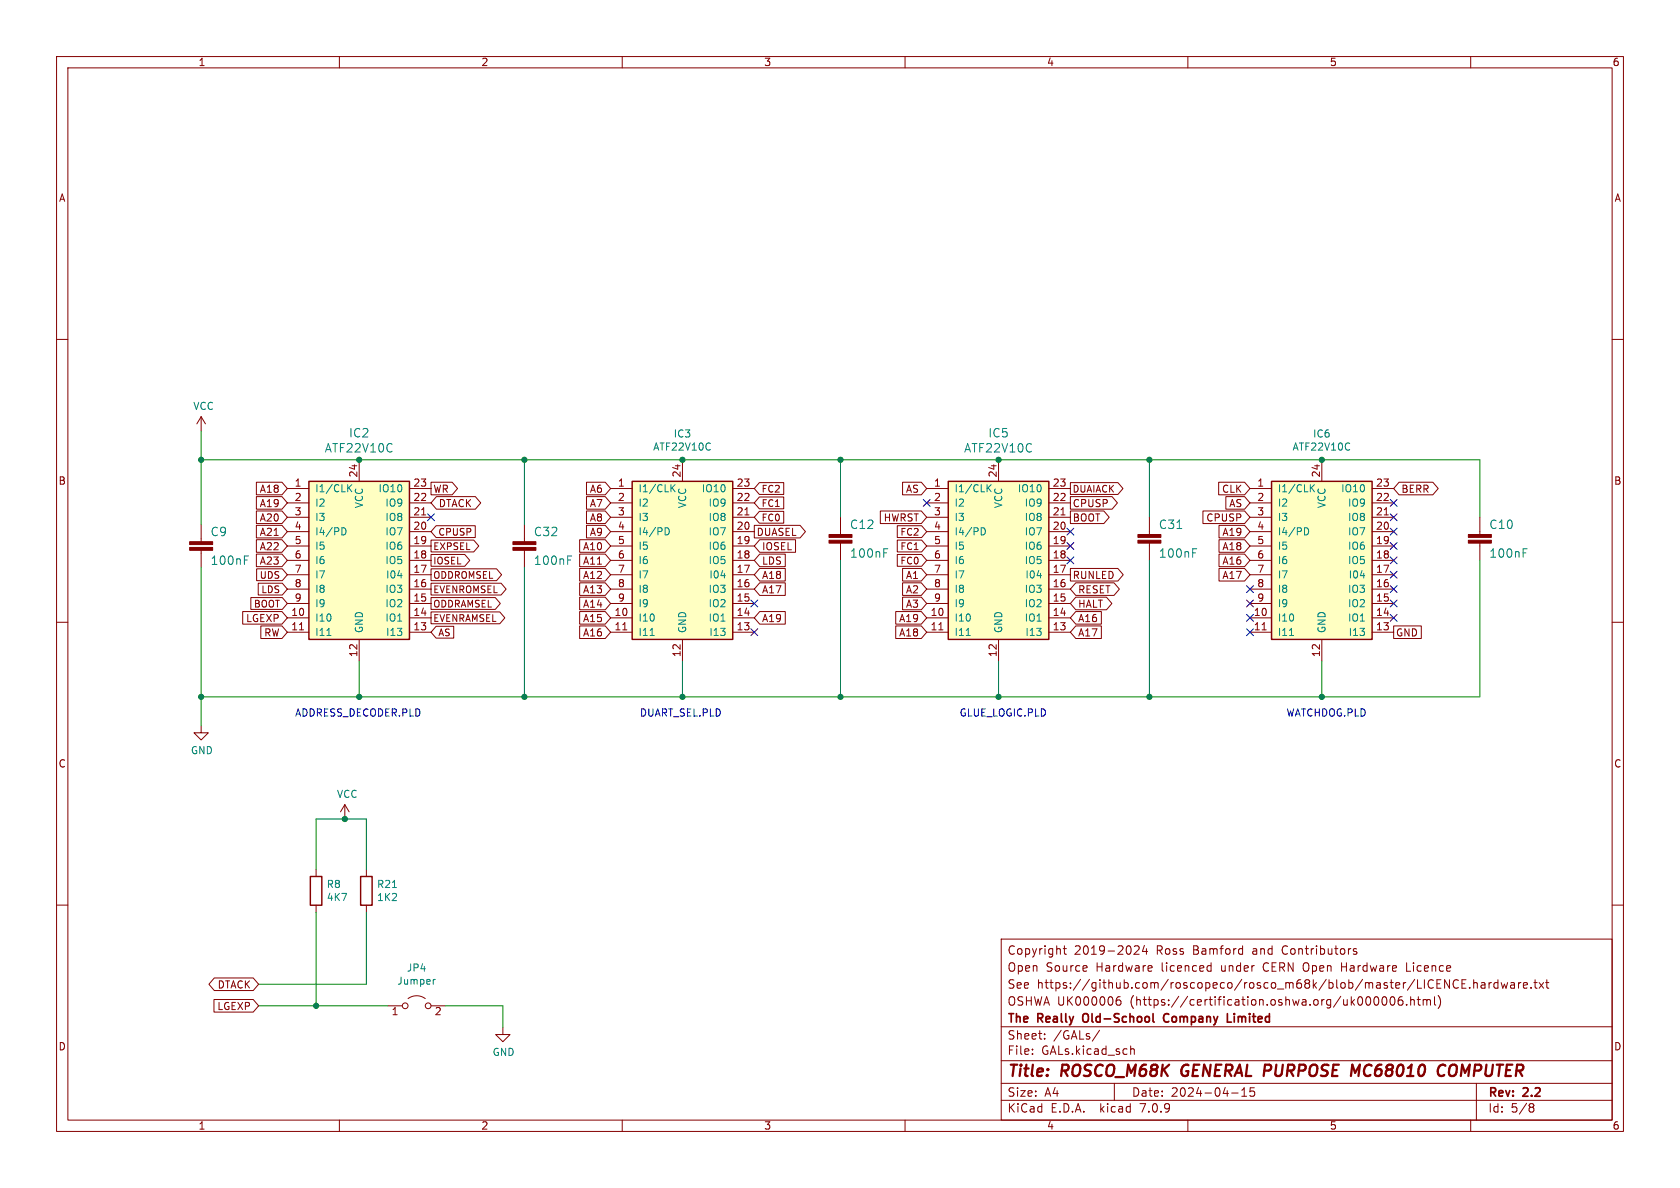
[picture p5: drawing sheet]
<svg xmlns="http://www.w3.org/2000/svg" width="297mm" height="210mm" viewBox="0 0 297 210" stroke-linecap="round" stroke-linejoin="round" font-family="sans-serif">
<g fill="none" stroke="#840000" stroke-width=".18">
<path d="M10 10h277v190h-277zM12 12h273v186h-273zM60 10v2M110 10v2M160 10v2M210 10v2M260 10v2M10 60h2M285 60h2M35.6 73.7v2.5M35.6 73.7l-.8 1.2M35.6 73.7l.7 1.2"/>
<path d="M35.6 92.7v3.1M35.6 97.3v3M45.3 92.9h4.5l1 1.1-1 1.1h-4.5zM45.3 87.8h4.5l1 1.1-1 1.1h-4.5zM45.3 90.3h4.5l1 1.1-1 1.2h-4.5zM45.3 97.9h4.5l1 1.2-1 1.1h-4.5zM45.3 95.4h4.5l1 1.1-1 1.1h-4.5zM45.3 85.2h4.5l1 1.2-1 1.1h-4.5zM50.8 86.4h3.8M50.8 99.1h3.8M50.8 96.5h3.8M50.8 88.9h3.8"/>
<path d="M50.8 94h3.8M50.8 91.4h3.8M63.5 81.3v3.8M72.4 86.4h3.8M72.4 99.1h3.8M72.4 96.5h3.8M72.4 88.9h3.8M72.4 94h3.8M72.4 91.4h3.8M74.5 91h.8M76.2 85.2h3.7l1 1.2-1 1.1h-3.7zM76.2 98h6l.9 1.1-.9 1h-6z"/>
<path d="M76.2 95.5h7.5l.9 1-.9 1.1h-7.5zM77.1 92.9h6.9v2.1h-6.9l-.9-1zM77.2 87.8h6.8l1 1.1-1 1.1h-6.8l-1-1.1zM92.7 92.7v3.1M92.7 97.3v3M102.5 97.9h4.5l.9 1.2-.9 1.1h-4.5zM102.5 95.4h4.5l.9 1.1-.9 1.1h-4.5zM103.7 87.8h3.3l.9 1.1-.9 1.1h-3.3zM103.7 85.2h3.3l.9 1.2-.9 1.1h-3.3zM103.7 90.3h3.3l.9 1.1-.9 1.2h-3.3zM103.7 92.9h3.3l.9 1.1-.9 1.1h-3.3zM107.9 86.4h3.9"/>
<path d="M107.9 99.1h3.9M107.9 96.5h3.9M107.9 88.9h3.9M107.9 94h3.9M107.9 91.4h3.9M120.6 81.3v3.8M129.5 86.4h3.8M129.5 99.1h3.8M129.5 96.5h3.8M129.5 88.9h3.8M129.5 94h3.8M129.5 91.4h3.8"/>
<path d="M131.7 91h.7M133.3 92.9h8.1l1 1.1-1 1.1h-8.1zM134.2 90.4h4.4v2.1h-4.4l-.9-1.1zM134.2 85.3h4.4v2.1h-4.4l-.9-1zM134.2 87.9h4.4v2h-4.4l-.9-1zM134.3 97.9h4.5v2.3h-4.5l-1-1.1zM134.3 95.4h6.3v2.2h-6.3l-1-1.1zM148.6 91.4v3.1M148.6 96v3.1M155.6 90.3h7.3l.9 1.1-.9 1.2h-7.3zM158.6 98h4.3l.9 1.1-.9 1h-4.3zM158.6 95.5h4.3l.9 1-.9 1.1h-4.3z"/>
<path d="M158.6 92.9h4.3l.9 1.1-.9 1h-4.3zM159.6 85.2h3.3l.9 1.2-.9 1.1h-3.3zM163.8 86.4h3.8M163.8 99.1h3.8M163.8 96.5h3.8M163.8 88.9h3.8M163.8 94h3.8M163.8 91.4h3.8M176.5 81.3v3.8M185.4 86.4h3.8M185.4 99.1h3.8M185.4 96.5h3.8"/>
<path d="M185.4 88.9h3.8M185.4 94h3.8M185.4 91.4h3.8M187.6 91h.7M189.2 87.8h7.4l.9 1.1-.9 1.1h-7.4zM189.2 85.3h8.4l.9 1.1-.9 1h-8.4zM189.2 90.3h5.9l1 1.1-1 1.2h-5.9zM203.2 91.4v3.1M203.2 96v3.1M212.7 90.3h7.3l1 1.1-1 1.2h-7.3zM215.4 85.2h4.6l1 1.2-1 1.1h-4.6zM215.5 97.9h4.5l1 1.2-1 1.1h-4.5z"/>
<path d="M215.5 95.4h4.5l1 1.1-1 1.1h-4.5zM215.5 92.9h4.5l1 1.1-1 1.1h-4.5zM216.7 87.8h3.3l1 1.1-1 1.1h-3.3zM221 86.4h3.8M221 99.1h3.8M221 96.5h3.8M221 88.9h3.8M221 94h3.8M221 91.4h3.8M233.7 81.3v3.8M242.6 86.4h3.8M242.6 99.1h3.8"/>
<path d="M242.6 96.5h3.8M242.6 88.9h3.8M242.6 94h3.8M242.6 91.4h3.8M244.7 91h.7M247.3 85.2h6l1 1.2-1 1.1h-6l-.9-1.1zM261.6 91.4v3.1M261.6 96v3.1M10 110h2M42.9 108.1h6.9l1 1.1-1 1.1h-6.9zM44.3 105.6h5.6l.9 1.1-.9 1h-5.6zM45.4 100.6h4.5l.9 1-.9 1h-4.5z"/>
<path d="M45.7 103.1h4.2l.9 1-.9 1.1h-4.2zM46.1 110.6h3.7l1 1.2-1 1.1h-3.7zM50.8 109.2h3.8M50.8 111.8h3.8M50.8 106.7h3.8M50.8 104.1h3.8M50.8 101.6h3.8M52.9 111.3h.8M63.5 113v3.8M72.4 109.2h3.8M72.4 111.8h3.8M72.4 106.7h3.8"/>
<path d="M72.4 104.1h3.8M72.4 101.6h3.8M76.2 108.2h12.2l.8 1-.8 1.1h-12.2zM76.2 100.6h11.6l.9 1-.9 1h-11.6zM76.2 103.1h12.4l.9 1-.9 1.1h-12.4zM76.2 105.6h11.4l.9 1.1-.9 1h-11.4zM77.1 110.7h3.1v2.1h-3.1l-.9-1zM102.5 100.5h4.5l.9 1.1-.9 1.1h-4.5zM102.5 103h4.5l.9 1.1-.9 1.2h-4.5zM102.5 108.1h4.5l.9 1.1-.9 1.1h-4.5zM102.5 110.6h4.5l.9 1.2-.9 1.1h-4.5zM102.5 105.6h4.5l.9 1.1-.9 1.1h-4.5z"/>
<path d="M107.9 109.2h3.9M107.9 111.8h3.9M107.9 106.7h3.9M107.9 104.1h3.9M107.9 101.6h3.9M110.1 111.3h.7M120.6 113v3.8M129.5 109.2h3.8M129.5 111.8h3.8M129.5 106.7h3.8M129.5 104.1h3.8M129.5 101.6h3.8"/>
<path d="M134.3 100.5h4.5v2.2h-4.5l-1-1.1zM134.3 108.1h4.5v2.2h-4.5l-1-1.1zM134.3 103h4.5v2.3h-4.5l-1-1.2zM158.4 108.1h4.5l.9 1.1-.9 1.1h-4.5zM158.4 110.6h4.5l.9 1.2-.9 1.1h-4.5zM159.6 105.6h3.3l.9 1.1-.9 1.1h-3.3zM159.6 100.5h3.3l.9 1.1-.9 1.1h-3.3zM159.6 103h3.3l.9 1.1-.9 1.2h-3.3zM163.8 109.2h3.8M163.8 111.8h3.8M163.8 106.7h3.8M163.8 104.1h3.8"/>
<path d="M163.8 101.6h3.8M166 111.3h.7M176.5 113v3.8M185.4 109.2h3.8M185.4 111.8h3.8M185.4 106.7h3.8M185.4 104.1h3.8M185.4 101.6h3.8M189.2 100.5h8.4l1 1.1-1 1.1h-8.4zM190.2 108.1h4.5v2.2h-4.5l-1-1.1zM190.2 105.6h5.4l1 1.1-1 1.1h-5.4l-1-1.1zM190.2 110.6h4.5v2.3h-4.5l-1-1.1z"/>
<path d="M190.2 103h6.7l1 1.1-1 1.2h-6.7l-1-1.2zM215.5 100.5h4.5l1 1.1-1 1.1h-4.5zM221 109.2h3.8M221 111.8h3.8M221 106.7h3.8M221 104.1h3.8M221 101.6h3.8M223.1 111.3h.8M233.7 113v3.8M242.6 109.2h3.8M242.6 111.8h3.8M242.6 106.7h3.8"/>
<path d="M242.6 104.1h3.8M242.6 101.6h3.8M246.4 110.6h4.9v2.3h-4.9zM285 110h2M35.6 128.3v1.2h1.2l-1.2 1.3-1.3-1.3h1.3M10 160h2M55.9 153.7v1.2M61 142.2l-.8 1.3M61 142.2v2.6M61 142.2l.7 1.3M64.8 153.7v1.2M285 160h2"/>
<path d="M37.8 176.7h7l.9 1.1-.9 1.1h-7zM37.9 172.9h6.9l.9 1.1-.9 1.1h-6.9l-1-1.1zM55.9 160v1.3M64.8 160v1.3M68.6 177.8h2.5M72.1 176.5a2.54 2.54 0 0 1 3.1 0M76.2 177.8h2.5M177 166h108v32h-108zM188 167.7h.5M188.2 167.2v1.3l.3 .2M192.1 170.8l.1 .3-.7 .1M197.4 176.9l.5-.1 .3 .3-.2 .5-.4 .1-.2-.1"/>
<path d="M198 176.2a.53 .53 0 0 0-.6 .4M200.5 167.3l.6-.1 .2 .1 .1 .3-.9 1.1h.9M202.3 167.1l-.3 1.1h.9M202.7 167.7v1M203.5 170.7l.2 .4-.7 .1M203.6 171.6l-.1 .1M213.7 170.7l.4 .1M214.1 170.2v1.5M214.1 171.6l-.4 .1M219.5 167.7l.2 .1M219.7 167.2v1.5M219.7 168.6l-.2 .1"/>
<path d="M237.2 170.2v1.5M237.2 170.9h.8M239.8 167.8l-.3-.1-.3 .2 .1 .2 .5 .2v.3h-.6M243.1 176.3l.1-.1a.81 .81 0 0 1 .6 .6 .81 .81 0 0 1-.3 .8h-.4M244.5 176.3l.2-.1a.81 .81 0 0 1 .6 .6 .81 .81 0 0 1-.3 .8l-.2 .1a.81 .81 0 0 1-.3-1.4zM246 176.3l.1-.1a.81 .81 0 0 1 .6 .6 .81 .81 0 0 1-.3 .8l-.2 .1a.81 .81 0 0 1-.5-.6 .81 .81 0 0 1 .3-.8zM247.9 176.2a.59 .59 0 0 0-.7 .6v.6l.1 .2 .4 .1 .3-.1v-.5l-.1-.3h-.4l-.3 .3M248.7 170.2v1.5h.7M248.7 177.6v.1M249.4 176.2v1.5M249.4 176.8l.2-.1 .4 .1v.9M250.5 176.7h.6"/>
<path d="M250.7 176.2v1.3l.4 .2M251.6 176.8l.4-.1 .2 .2M251.6 176.7v1M252.2 176.9l.3-.2 .3 .1 .1 .9M252.2 176.9v.8M253.6 176.2v1.3l.2 .2M254.3 176.1a1.74 1.74 0 0 1-.1 2.2M255.4 173.2l.8 1.5v-1.5M257.8 173.3a.6 .6 0 0 0-.7 0 .6 .6 0 0 0-.2 .8 .56 .56 0 0 0 .3 .5 .56 .56 0 0 0 .6 0M258.5 173.9h.5M259.2 173.2h-.7v1.5h.7M259.8 174.6v.1"/>
<path d="M260.5 173.8l.2-.1 .4 .1 .1 .9M260.5 173.2v1.5M261.9 173.8h.6v.9M262.5 174.1h-.5a.29 .29 0 0 0-.2 .3 .29 .29 0 0 0 .2 .3l.5-.1M263.2 173.7v1M263.7 173.7l-.3 .1-.2 .2M264.8 173.8l-.4-.1-.3 .3v.4l.1 .2h.6M264.8 173.2v1.5M265.4 173.7l.3 1 .3-.7 .2 .7 .3-1M267.1 173.8h.6v.9M267.7 174.1h-.5a.29 .29 0 0 0-.2 .3 .29 .29 0 0 0 .2 .3l.5-.1M268.5 173.7v1"/>
<path d="M268.9 173.7l-.3 .1-.1 .2M269.3 174.2l.7-.1v-.3l-.5-.1-.2 .2 .1 .7h.6M270.7 174.6v.1M271.2 173.7h.5M271.4 173.2v1.3l.3 .2M272.1 173.7l.8 1M272.9 173.7l-.8 1M273.2 173.7h.6M273.5 173.2v1.3l.3 .2M60 198v2M88.9 181.6v1.3h1.3l-1.3 1.3-1.3-1.3h1.3M110 198v2"/>
<path d="M160 198v2M177 194.5h108M177 191.5h108M177 187.5h108M177 181.5h108M182.5 186.3v.1M182.5 185.5v.1M184.7 183.6v.1M184.7 182.8v.1M194.4 182.1l-1.3 2M197 191.5v3M199.9 184.9v1.5"/>
<path d="M199.9 185.5l.2-.1 .4 .1v.9M210 198v2M217.7 193.2h1.2M219.5 193.8h.9M219.5 192.7l.5-.4v1.5M221.7 192.3h-.7v.7l.2-.1h.5l.1 .3-.1 .5-.2 .1-.5-.1M260 198v2M261 191.5v6.5M270.6 195.1h.3l.3 .3-.3 .3M270.6 195.7h.3M270.9 195.7l.2 .2 .1 .4-.3 .3h-.3"/>
<circle cx="71.6" cy="177.8" r=".51"/>
<circle cx="75.7" cy="177.8" r=".51"/>
</g>
<path d="M209.1 188.5a1.27 1.27 0 0 0 0 1.6M239.6 189.6l.8-1.4-.2 2M255.3 190a.73 .73 0 0 1-.8 .1M255.5 188.4a.69 .69 0 0 0-1 .1M256.8 188.2l-.2 .1a1.49 1.49 0 0 0-.2 1.8l.5 .1" fill="none" stroke="#840000" stroke-width=".4"/>
<path d="M191.6 179.3a1.07 1.07 0 0 0 0 1.3M206.6 179.3a.74 .74 0 0 0-.9 .5 .74 .74 0 0 0 .5 .9l.4-.1M218.2 179.2v.1M218.2 179.7v1M203.8 180.5l.3 .2M217 180.7h.7" fill="none" stroke="#840000" stroke-width=".3"/>
<g fill="#840000" stroke="#840000" stroke-width=".18">
<path d="M146.6 95.5h4v.5h-4z"/>
<path d="M146.6 94.5h4v.5h-4z"/>
<path d="M90.7 96.8h4v.5h-4z"/>
<path d="M90.7 95.8h4v.5h-4z"/>
<path d="M33.5 96.8h4.1v.5h-4.1z"/>
<path d="M33.5 95.8h4.1v.5h-4.1z"/>
<path d="M201.2 95.5h4v.5h-4z"/>
<path d="M201.2 94.5h4v.5h-4z"/>
<path d="M259.6 95.5h4.1v.5h-4.1z"/>
<path d="M259.6 94.5h4.1v.5h-4.1z"/>
</g>
<g fill="none" stroke="#008484" stroke-width=".18">
<path d="M43.2 98.3h.7M60.4 93.3a.64 .64 0 0 1 .8 .6 .64 .64 0 0 1-.8 .7M61.7 86.2l.5 .7M62.2 85.7l-.7 .7M100.4 98.3h.7M117.6 93.3a.64 .64 0 0 1 .7 .6 .64 .64 0 0 1-.7 .7M118.8 86.2l.5 .7M119.3 85.7l-.7 .7M156.2 97h.8M173.5 93.3a.64 .64 0 0 1 .7 .6 .64 .64 0 0 1-.7 .7M174.7 86.2l.5 .7M175.2 85.7l-.7 .7"/>
<path d="M210.8 97h.8M230.6 93.3a.64 .64 0 0 1 .8 .6 .64 .64 0 0 1-.8 .7M231.8 86.2l.6 .7M232.4 85.7l-.7 .7M269.3 97h.7M57.8 112.3h.7M114.9 112.3h.8M170.8 112.3h.7M228 112.3h.7M69.4 156.9h.7M77 173.1l-.3 .2"/>
</g>
<g fill="#ffffc2" stroke="#ffffc2" stroke-width=".18">
<path d="M167.6 85.1h17.8v27.9h-17.8z"/>
<path d="M111.8 85.1h17.7v27.9h-17.7z"/>
<path d="M54.6 85.1h17.8v27.9h-17.8z"/>
<path d="M224.8 85.1h17.8v27.9h-17.8z"/>
</g>
<path d="M54.6 85.1h17.8v27.9h-17.8zM111.8 85.1h17.7v27.9h-17.7zM167.6 85.1h17.8v27.9h-17.8zM224.8 85.1h17.8v27.9h-17.8zM54.9 154.9h2v5.1h-2zM63.8 154.9h2v5.1h-2z" fill="none" stroke="#840000" stroke-width=".25"/>
<g fill="none" stroke="#008400" stroke-width=".18">
<path d="M35.6 76.2v16.5M35.6 81.3h226v10.1M92.7 81.3v11.4M148.6 81.3v10.1M148.6 99.1v24.1M203.2 81.3v10.1M203.2 99.1v24.1M261.6 99.1v24.1h-226M35.6 100.3v28M63.5 116.8v6.4M92.7 100.3v22.9M120.6 116.8v6.4"/>
<path d="M176.5 116.8v6.4M233.7 116.8v6.4M55.9 153.7v-8.9h8.9v8.9M45.7 177.8h22.9M55.9 161.3v16.5M64.8 161.3v12.7h-19.1M78.7 177.8h10.2v3.8"/>
</g>
<g fill="none" stroke="#000084" stroke-width=".18">
<path d="M75.6 90.8l1.2 1.2M76.8 90.8l-1.2 1.2M163.2 88.3l1.2 1.2M164.4 88.3l-1.2 1.2M188.6 93.4l1.2 1.2M188.6 95.9l1.2 1.2M188.6 98.5l1.2 1.2M189.8 93.4l-1.2 1.2M189.8 95.9l-1.2 1.2M189.8 98.5l-1.2 1.2M245.8 95.9l1.2 1.2M245.8 98.5l1.2 1.2"/>
<path d="M245.8 88.3l1.2 1.2M245.8 90.8l1.2 1.2M245.8 93.4l1.2 1.2M247 95.9l-1.2 1.2M247 98.5l-1.2 1.2M247 88.3l-1.2 1.2M247 90.8l-1.2 1.2M247 93.4l-1.2 1.2M132.7 106.1l1.3 1.2M132.7 111.2l1.3 1.2M134 106.1l-1.3 1.2M134 111.2l-1.3 1.2"/>
<path d="M220.4 106.1l1.2 1.2M220.4 103.5l1.2 1.2M220.4 108.6l1.2 1.2M220.4 111.2l1.2 1.2M221.6 106.1l-1.2 1.2M221.6 103.5l-1.2 1.2M221.6 108.6l-1.2 1.2M221.6 111.2l-1.2 1.2M245.8 108.6l1.2 1.2M245.8 106.1l1.2 1.2M245.8 101l1.2 1.2M245.8 103.5l1.2 1.2"/>
<path d="M247 108.6l-1.2 1.2M247 106.1l-1.2 1.2M247 101l-1.2 1.2M247 103.5l-1.2 1.2"/>
</g>
<g fill="#008400" stroke="#008400" stroke-width=".18">
<circle cx="203.2" cy="123.2" r=".46"/>
<circle cx="233.7" cy="123.2" r=".46"/>
<circle cx="233.7" cy="81.3" r=".46"/>
<circle cx="203.2" cy="81.3" r=".46"/>
<circle cx="55.9" cy="177.8" r=".46"/>
<circle cx="61" cy="144.8" r=".46"/>
<circle cx="176.5" cy="123.2" r=".46"/>
<circle cx="148.6" cy="123.2" r=".46"/>
<circle cx="148.6" cy="81.3" r=".46"/>
<circle cx="176.5" cy="81.3" r=".46"/>
<circle cx="120.6" cy="81.3" r=".46"/>
<circle cx="120.6" cy="123.2" r=".46"/>
<circle cx="63.5" cy="123.2" r=".46"/>
<circle cx="35.6" cy="123.2" r=".46"/>
<circle cx="63.5" cy="81.3" r=".46"/>
<circle cx="35.6" cy="81.3" r=".46"/>
<circle cx="92.7" cy="123.2" r=".46"/>
<circle cx="92.7" cy="81.3" r=".46"/>
</g>
<g font-size="2.8" fill="#840000">
<text x="178" y="190.9">Title:</text>
<text x="187.7" y="190.9">ROSCO_M68K</text>
<text x="209.7" y="190.9">GENERAL PURPOSE</text>
<text x="241.3" y="190.9">MC68010</text>
<text x="257.4" y="190.9">COMPUTER</text>
</g>
<g font-size="2.1" fill="#008484">
<text x="61.6" y="77.5">IC2</text>
<text x="174.6" y="77.5">IC5</text>
<text x="57.3" y="80.2">ATF22V10C</text>
<text x="170.3" y="80.2">ATF22V10C</text>
<text x="37.1" y="95">C9</text>
<text x="94.3" y="95">C32</text>
<text x="150.2" y="93.7">C12</text>
<text x="204.8" y="93.7">C31</text>
<text x="263.2" y="93.7">C10</text>
<text x="37.1" y="100.1">100nF</text>
<text x="94.3" y="100.1">100nF</text>
<text x="150.2" y="98.8">100nF</text>
<text x="204.8" y="98.8">100nF</text>
<text x="263.2" y="98.8">100nF</text>
</g>
<g font-size="2.1" fill="#840000">
<text x="178" y="172">Open</text>
<text x="178" y="169">Copyright</text>
<text x="184.9" y="172">Source</text>
<text x="189.9" y="169">2019-2024</text>
<text x="193.8" y="172">Hardware</text>
<text x="204.5" y="169">Ross</text>
<text x="205.5" y="172">licenced</text>
<text x="211" y="169">Bamford</text>
<text x="216.1" y="172">under</text>
<text x="221.7" y="169">and</text>
<text x="223.7" y="172">CERN Open</text>
<text x="227.1" y="169">Contributors</text>
<text x="237.8" y="172">Hardware</text>
<text x="249.5" y="172">Licence</text>
<text x="178" y="178">OSHWA UK000006</text>
<text x="178" y="175">See</text>
<text x="183.3" y="175">https://github.com/roscopeco/rosco_m68k/blob/master/LICENCE.hardware.txt</text>
<text x="199.8" y="178">(https://certification.oshwa.org/uk000006.html)</text>
<text x="178" y="184">Sheet:</text>
<text x="178" y="181.2">The</text>
<text x="183.5" y="181.2">Really</text>
<text x="186.2" y="184">/GALs/</text>
<text x="192.1" y="181.2">Old-School</text>
<text x="207" y="181.2">Company</text>
<text x="218.8" y="181.2">Limited</text>
<text x="178" y="186.7">File:</text>
<text x="184.1" y="186.7">GALs.kicad_sch</text>
<text x="178" y="196.9">KiCad</text>
<text x="178" y="194.1">Size:</text>
<text x="184.7" y="194.1">A4</text>
<text x="185.7" y="196.9">E.D.A.</text>
<text x="194.6" y="196.9">kicad</text>
<text x="200" y="194.1">Date:</text>
<text x="201.8" y="196.9">7.0.9</text>
<text x="207" y="194.1">2024-04-15</text>
<text x="263" y="194.3">Rev:</text>
<text x="263" y="196.9">Id:</text>
<text x="267.1" y="196.9">5/8</text>
<text x="269.4" y="194.3">2.2</text>
</g>
<g font-size="1.8" fill="#840000">
<text x="35" y="11.9">1</text>
<text x="85" y="11.9">2</text>
<text x="135" y="11.9">3</text>
<text x="185" y="11.9">4</text>
<text x="235" y="11.9">5</text>
<text x="285" y="11.9">6</text>
<text x="10.3" y="35.9">A</text>
<text x="285.3" y="35.9">A</text>
<text x="10.3" y="85.9">B</text>
<text x="45.8" y="89.9">A19</text>
<text x="45.8" y="87.3">A18</text>
<text x="52" y="86.1">1</text>
<text x="52" y="88.6">2</text>
<text x="63.2" y="84.5" transform="rotate(-90 63.2 84.5)">24</text>
<text x="73" y="88.6">22</text>
<text x="73" y="86.1">23</text>
<text x="76.5" y="87.3">WR</text>
<text x="77.5" y="89.9">DTACK</text>
<text x="104.2" y="89.9">A7</text>
<text x="104.2" y="87.3">A6</text>
<text x="109.1" y="86.1">1</text>
<text x="109.1" y="88.6">2</text>
<text x="120.4" y="84.5" transform="rotate(-90 120.4 84.5)">24</text>
<text x="130.1" y="88.6">22</text>
<text x="130.1" y="86.1">23</text>
<text x="160.1" y="87.3">AS</text>
<text x="165" y="86.1">1</text>
<text x="165" y="88.6">2</text>
<text x="176.3" y="84.5" transform="rotate(-90 176.3 84.5)">24</text>
<text x="186" y="88.6">22</text>
<text x="186" y="86.1">23</text>
<text x="189.5" y="89.9">CPUSP</text>
<text x="215.9" y="87.3">CLK</text>
<text x="217.2" y="89.9">AS</text>
<text x="222.2" y="86.1">1</text>
<text x="222.2" y="88.6">2</text>
<text x="233.4" y="84.5" transform="rotate(-90 233.4 84.5)">24</text>
<text x="243.2" y="88.6">22</text>
<text x="243.2" y="86.1">23</text>
<text x="247.6" y="87.3">BERR</text>
<text x="285.3" y="85.9">B</text>
<text x="45.8" y="94.9">A21</text>
<text x="45.8" y="92.4">A20</text>
<text x="52" y="91.2">3</text>
<text x="52" y="93.7">4</text>
<text x="73" y="93.7">20</text>
<text x="73" y="91.2">21</text>
<text x="104.2" y="92.4">A8</text>
<text x="104.2" y="94.9">A9</text>
<text x="109.1" y="91.2">3</text>
<text x="109.1" y="93.7">4</text>
<text x="130.1" y="93.7">20</text>
<text x="130.1" y="91.2">21</text>
<text x="133.7" y="94.9">DUASEL</text>
<text x="156.1" y="92.4">HWRST</text>
<text x="165" y="91.2">3</text>
<text x="165" y="93.7">4</text>
<text x="186" y="93.7">20</text>
<text x="186" y="91.2">21</text>
<text x="189.5" y="92.4">BOOT</text>
<text x="213.2" y="92.4">CPUSP</text>
<text x="216" y="94.9">A19</text>
<text x="222.2" y="91.2">3</text>
<text x="222.2" y="93.7">4</text>
<text x="243.2" y="93.7">20</text>
<text x="243.2" y="91.2">21</text>
<text x="45.8" y="100">A23</text>
<text x="45.8" y="97.5">A22</text>
<text x="52" y="96.3">5</text>
<text x="52" y="98.8">6</text>
<text x="52" y="101.3">7</text>
<text x="73" y="101.3">17</text>
<text x="73" y="98.8">18</text>
<text x="73" y="96.3">19</text>
<text x="103" y="100">A11</text>
<text x="103" y="97.5">A10</text>
<text x="109.1" y="96.3">5</text>
<text x="109.1" y="98.8">6</text>
<text x="109.1" y="101.3">7</text>
<text x="130.1" y="101.3">17</text>
<text x="130.1" y="98.8">18</text>
<text x="130.1" y="96.3">19</text>
<text x="134.6" y="100">LDS</text>
<text x="134.6" y="97.5">IOSEL</text>
<text x="165" y="96.3">5</text>
<text x="165" y="98.8">6</text>
<text x="165" y="101.3">7</text>
<text x="186" y="101.3">17</text>
<text x="186" y="98.8">18</text>
<text x="186" y="96.3">19</text>
<text x="216" y="100">A16</text>
<text x="216" y="97.5">A18</text>
<text x="222.2" y="96.3">5</text>
<text x="222.2" y="98.8">6</text>
<text x="222.2" y="101.3">7</text>
<text x="243.2" y="101.3">17</text>
<text x="243.2" y="98.8">18</text>
<text x="243.2" y="96.3">19</text>
<text x="52" y="103.9">8</text>
<text x="52" y="106.4">9</text>
<text x="73" y="106.4">15</text>
<text x="73" y="103.9">16</text>
<text x="103" y="102.6">A12</text>
<text x="103" y="105.1">A13</text>
<text x="103" y="107.6">A14</text>
<text x="109.1" y="103.9">8</text>
<text x="109.1" y="106.4">9</text>
<text x="130.1" y="106.4">15</text>
<text x="130.1" y="103.9">16</text>
<text x="134.6" y="102.6">A18</text>
<text x="134.6" y="105.1">A17</text>
<text x="160.1" y="107.6">A3</text>
<text x="160.1" y="102.6">A1</text>
<text x="160.1" y="105.1">A2</text>
<text x="165" y="103.9">8</text>
<text x="165" y="106.4">9</text>
<text x="186" y="106.4">15</text>
<text x="186" y="103.9">16</text>
<text x="189.5" y="102.6">RUNLED</text>
<text x="190.5" y="107.6">HALT</text>
<text x="190.5" y="105.1">RESET</text>
<text x="216" y="102.6">A17</text>
<text x="222.2" y="103.9">8</text>
<text x="222.2" y="106.4">9</text>
<text x="243.2" y="106.4">15</text>
<text x="243.2" y="103.9">16</text>
<text x="43.4" y="110.2">LGEXP</text>
<text x="46.6" y="112.7">RW</text>
<text x="51.4" y="109">10</text>
<text x="51.4" y="111.5">11</text>
<text x="73" y="111.5">13</text>
<text x="73" y="109">14</text>
<text x="103" y="110.2">A15</text>
<text x="103" y="112.7">A16</text>
<text x="108.5" y="109">10</text>
<text x="108.5" y="111.5">11</text>
<text x="130.1" y="111.5">13</text>
<text x="130.1" y="109">14</text>
<text x="134.6" y="110.2">A19</text>
<text x="158.8" y="110.2">A19</text>
<text x="158.8" y="112.7">A18</text>
<text x="164.4" y="109">10</text>
<text x="164.4" y="111.5">11</text>
<text x="186" y="111.5">13</text>
<text x="186" y="109">14</text>
<text x="190.5" y="110.2">A16</text>
<text x="190.5" y="112.7">A17</text>
<text x="221.6" y="109">10</text>
<text x="221.6" y="111.5">11</text>
<text x="243.2" y="111.5">13</text>
<text x="243.2" y="109">14</text>
<text x="246.7" y="112.7">GND</text>
<text x="63.2" y="116.2" transform="rotate(-90 63.2 116.2)">12</text>
<text x="120.4" y="116.2" transform="rotate(-90 120.4 116.2)">12</text>
<text x="176.3" y="116.2" transform="rotate(-90 176.3 116.2)">12</text>
<text x="233.4" y="116.2" transform="rotate(-90 233.4 116.2)">12</text>
<text x="10.3" y="135.9">C</text>
<text x="285.3" y="135.9">C</text>
<text x="38.3" y="178.8">LGEXP</text>
<text x="38.4" y="174.9">DTACK</text>
<text x="69.1" y="179.8">1</text>
<text x="76.8" y="179.8">2</text>
<text x="10.3" y="185.9">D</text>
<text x="285.3" y="185.9">D</text>
<text x="35" y="199.9">1</text>
<text x="85" y="199.9">2</text>
<text x="135" y="199.9">3</text>
<text x="185" y="199.9">4</text>
<text x="235" y="199.9">5</text>
<text x="285" y="199.9">6</text>
</g>
<g font-size="1.8" fill="#008484">
<text x="34.1" y="72.7">VCC</text>
<text x="119" y="77.5">IC3</text>
<text x="232" y="77.5">IC6</text>
<text x="115.4" y="79.9">ATF22V10C</text>
<text x="228.4" y="79.9">ATF22V10C</text>
<text x="55.6" y="87.2">I1/CLK</text>
<text x="55.6" y="89.8">I2</text>
<text x="64.4" y="89.9" transform="rotate(-90 64.4 89.9)">VCC</text>
<text x="66.8" y="87.2">IO10</text>
<text x="68" y="89.8">IO9</text>
<text x="112.8" y="87.2">I1/CLK</text>
<text x="112.8" y="89.8">I2</text>
<text x="121.5" y="89.9" transform="rotate(-90 121.5 89.9)">VCC</text>
<text x="124" y="87.2">IO10</text>
<text x="125.2" y="89.8">IO9</text>
<text x="168.7" y="87.2">I1/CLK</text>
<text x="168.7" y="89.8">I2</text>
<text x="177.4" y="89.9" transform="rotate(-90 177.4 89.9)">VCC</text>
<text x="179.8" y="87.2">IO10</text>
<text x="181.1" y="89.8">IO9</text>
<text x="225.8" y="87.2">I1/CLK</text>
<text x="225.8" y="89.8">I2</text>
<text x="234.5" y="89.9" transform="rotate(-90 234.5 89.9)">VCC</text>
<text x="237" y="87.2">IO10</text>
<text x="238.2" y="89.8">IO9</text>
<text x="55.6" y="92.3">I3</text>
<text x="55.6" y="94.8">I4/PD</text>
<text x="68" y="94.8">IO7</text>
<text x="68" y="92.3">IO8</text>
<text x="112.8" y="92.3">I3</text>
<text x="112.8" y="94.8">I4/PD</text>
<text x="125.2" y="94.8">IO7</text>
<text x="125.2" y="92.3">IO8</text>
<text x="168.7" y="92.3">I3</text>
<text x="168.7" y="94.8">I4/PD</text>
<text x="181.1" y="94.8">IO7</text>
<text x="181.1" y="92.3">IO8</text>
<text x="225.8" y="92.3">I3</text>
<text x="225.8" y="94.8">I4/PD</text>
<text x="238.2" y="94.8">IO7</text>
<text x="238.2" y="92.3">IO8</text>
<text x="55.6" y="97.4">I5</text>
<text x="55.6" y="99.9">I6</text>
<text x="68" y="99.9">IO5</text>
<text x="68" y="97.4">IO6</text>
<text x="112.8" y="97.4">I5</text>
<text x="112.8" y="99.9">I6</text>
<text x="125.2" y="99.9">IO5</text>
<text x="125.2" y="97.4">IO6</text>
<text x="168.7" y="97.4">I5</text>
<text x="168.7" y="99.9">I6</text>
<text x="181.1" y="99.9">IO5</text>
<text x="181.1" y="97.4">IO6</text>
<text x="225.8" y="97.4">I5</text>
<text x="225.8" y="99.9">I6</text>
<text x="238.2" y="99.9">IO5</text>
<text x="238.2" y="97.4">IO6</text>
<text x="55.6" y="102.5">I7</text>
<text x="55.6" y="105">I8</text>
<text x="55.6" y="107.5">I9</text>
<text x="68" y="107.5">IO2</text>
<text x="68" y="105">IO3</text>
<text x="68.1" y="102.5">I04</text>
<text x="112.8" y="102.5">I7</text>
<text x="112.8" y="105">I8</text>
<text x="112.8" y="107.5">I9</text>
<text x="125.2" y="107.5">IO2</text>
<text x="125.2" y="105">IO3</text>
<text x="125.3" y="102.5">I04</text>
<text x="168.7" y="102.5">I7</text>
<text x="168.7" y="105">I8</text>
<text x="168.7" y="107.5">I9</text>
<text x="181.1" y="107.5">IO2</text>
<text x="181.1" y="105">IO3</text>
<text x="181.2" y="102.5">I04</text>
<text x="225.8" y="102.5">I7</text>
<text x="225.8" y="105">I8</text>
<text x="225.8" y="107.5">I9</text>
<text x="238.2" y="107.5">IO2</text>
<text x="238.2" y="105">IO3</text>
<text x="238.3" y="102.5">I04</text>
<text x="55.6" y="110.1">I10</text>
<text x="55.6" y="112.6">I11</text>
<text x="64.4" y="112" transform="rotate(-90 64.4 112)">GND</text>
<text x="68" y="110.1">IO1</text>
<text x="68.1" y="112.6">I13</text>
<text x="112.8" y="110.1">I10</text>
<text x="112.8" y="112.6">I11</text>
<text x="121.5" y="112" transform="rotate(-90 121.5 112)">GND</text>
<text x="125.2" y="110.1">IO1</text>
<text x="125.3" y="112.6">I13</text>
<text x="168.7" y="110.1">I10</text>
<text x="168.7" y="112.6">I11</text>
<text x="177.4" y="112" transform="rotate(-90 177.4 112)">GND</text>
<text x="181.1" y="110.1">IO1</text>
<text x="181.2" y="112.6">I13</text>
<text x="225.8" y="110.1">I10</text>
<text x="225.8" y="112.6">I11</text>
<text x="234.5" y="112" transform="rotate(-90 234.5 112)">GND</text>
<text x="238.2" y="110.1">IO1</text>
<text x="238.3" y="112.6">I13</text>
<text x="33.7" y="133.5">GND</text>
<text x="59.5" y="141.2">VCC</text>
<text x="57.7" y="157.2">R8</text>
<text x="57.7" y="159.5">4K7</text>
<text x="66.6" y="157.2">R21</text>
<text x="66.6" y="159.5">1K2</text>
<text x="71.8" y="172">JP4</text>
<text x="70.1" y="174.3">Jumper</text>
<text x="87" y="186.9">GND</text>
</g>
<g font-size="1.8" fill="#0000c2">
<text x="52.1" y="126.8">ADDRESS_DECODER.PLD</text>
<text x="113" y="126.8">DUART_SEL.PLD</text>
<text x="169.5" y="126.8">GLUE_LOGIC.PLD</text>
<text x="227.3" y="126.8">WATCHDOG.PLD</text>
</g>
<g font-size="1.7" fill="#840000">
<text x="134.5" y="87.3">FC2</text>
<text x="134.5" y="89.8">FC1</text>
<text x="189.5" y="87.3">DUAIACK</text>
<text x="77.4" y="94.9">CPUSP</text>
<text x="134.5" y="92.4">FC0</text>
<text x="159.1" y="94.9">FC2</text>
<text x="76.5" y="100">IOSEL</text>
<text x="76.5" y="97.4">EXPSEL</text>
<text x="159.1" y="100">FC0</text>
<text x="159.1" y="97.4">FC1</text>
<text x="44.8" y="107.6">BOOT</text>
<text x="45.8" y="102.5">UDS</text>
<text x="46.1" y="105.1">LDS</text>
<text x="76.5" y="102.5">ODDROMSEL</text>
<text x="76.5" y="105.1">EVENROMSEL</text>
<text x="76.5" y="107.6">ODDRAMSEL</text>
<text x="76.5" y="110.1">EVENRAMSEL</text>
<text x="77.4" y="112.7">AS</text>
</g>
</svg>
